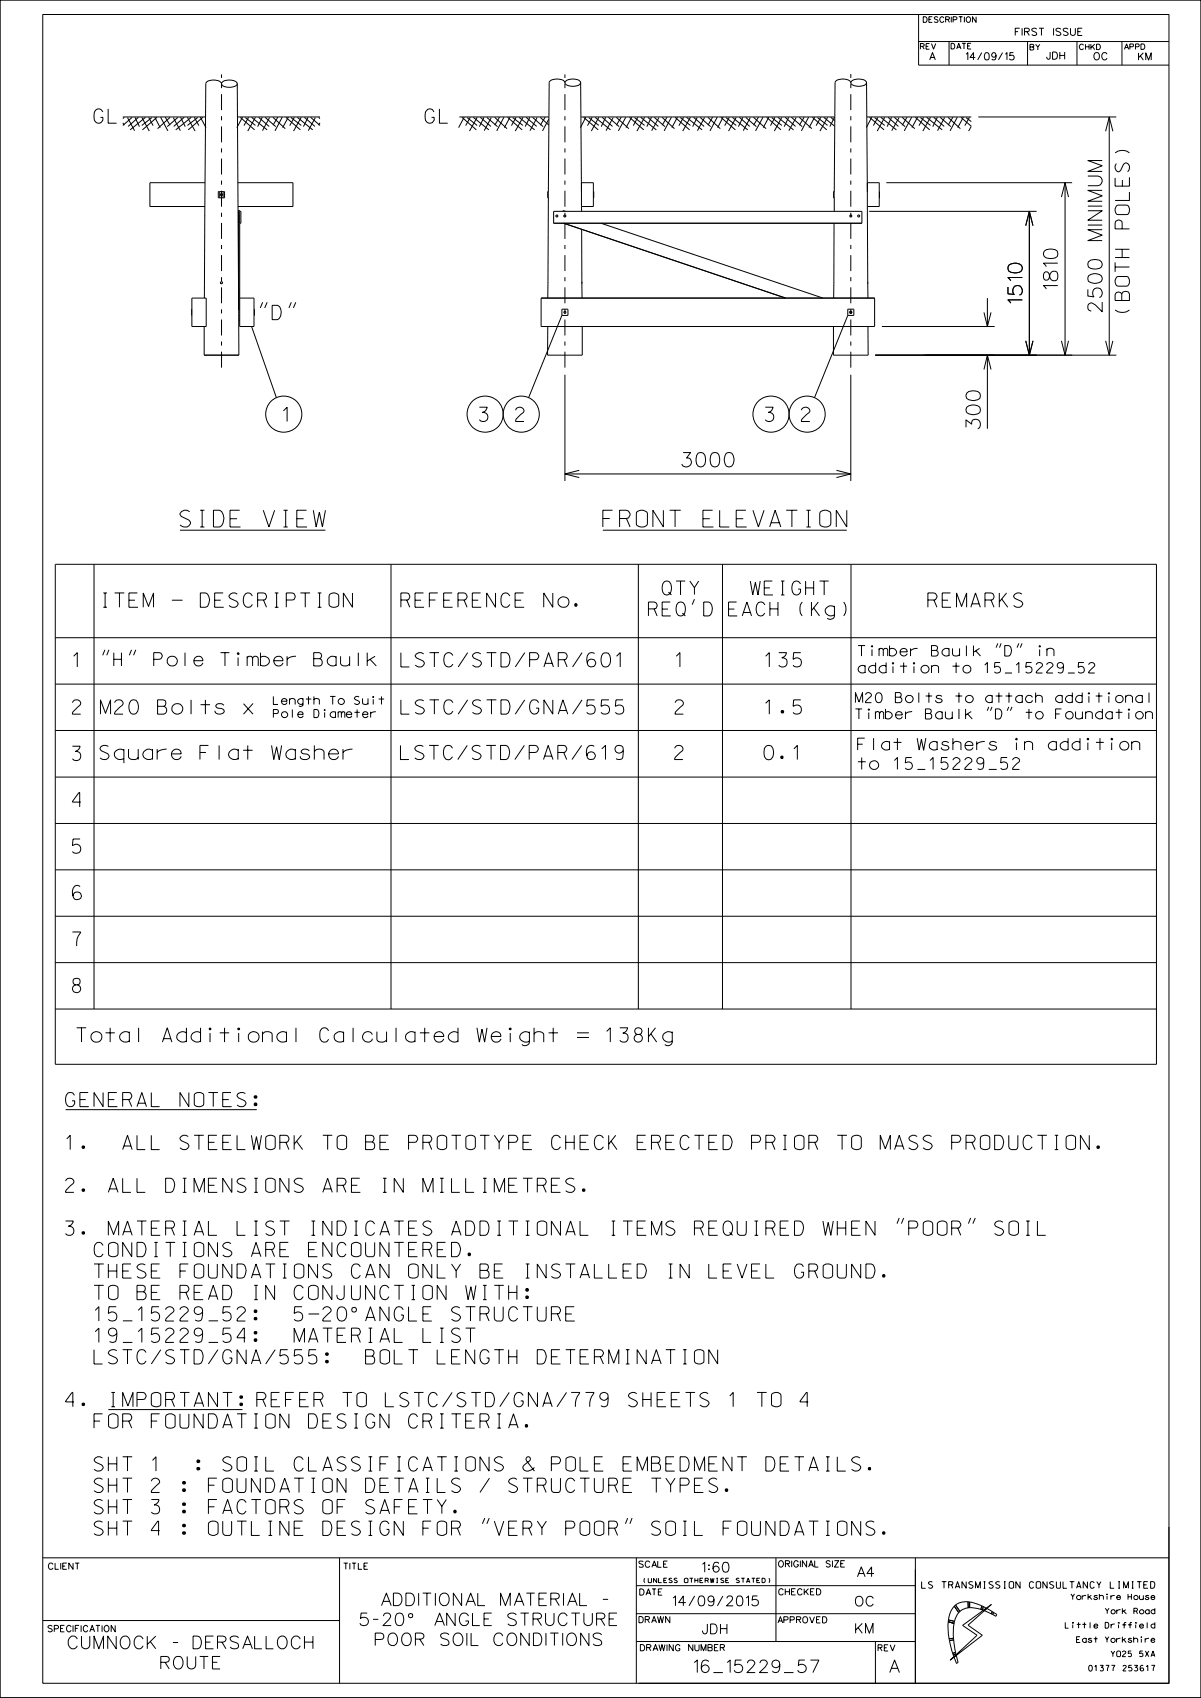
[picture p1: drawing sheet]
<svg xmlns="http://www.w3.org/2000/svg" width="210mm" height="297mm" viewBox="0 0 210 297" stroke-linecap="round" stroke-linejoin="round" font-family="sans-serif">
<g fill="none" stroke="#000" stroke-width=".17">
<path d="M0 0h210v296.9h-210zM7.5 2.5h196.9v291.9h-196.9zM38.7 14.6a1.77 1.77 0 0 0-2.1-.5l-.4 .2-.2 .3-.3 37.5M38.9 14.3a2.24 2.24 0 0 1 2.5 .2l.1 .1a1.69 1.69 0 0 1-1.9 .6l-.5-.1a.44 .44 0 0 1-.3-.3 .44 .44 0 0 1 .1-.5zM41.5 14.6l.3 47.5M98.8 14.5a1.6 1.6 0 0 0-1.9-.6l-.7 .2-.2 .4-.2 37.6M99 14.1a2.18 2.18 0 0 1 2.5 .2 .69 .69 0 0 1-.8 .7 1.69 1.69 0 0 1-1.9-.5zM101.5 14.5l.2 19M148.8 14.5a1.75 1.75 0 0 0-2.2-.6l-.4 .2-.2 .4-.1 19M149 14.1a2.19 2.19 0 0 1 2.5 .2 .69 .69 0 0 1-.8 .7 1.67 1.67 0 0 1-1.9-.5zM151.5 14.5l.2 19M160.6 7.3h43.8"/>
<path d="M160.6 2.5v8.9h43.8M160.9 8.1l.7-.1v-.3l-.7-.1v1M161.3 8.1l.3 .5M161.9 8.1h.4M162.5 7.6h-.6v1h.6M162.9 7.6l.3 1 .4-1M165.9 7.3v4.1M179.7 7.3v4.1M188.3 7.3v4.1M196.2 7.3v4.1M21.5 20.5h14.4M22.3 20.6l1.2 2.3"/>
<path d="M23.1 20.5l-1.6 1.4M23.6 20.5l.8 1.7M24.2 20.5l-1.8 1.6M24.8 20.5l1.3 2.4M25.4 20.5l-2.6 2.2M26 20.5l.8 1.5M26.6 20.6l-1.8 1.3M27.1 20.5l.9 1.8M27.4 20.5l-2.5 2.2M28.1 20.5l1.3 2.4M28.9 20.5l.8 1.4M29.7 20.5l-2.1 2"/>
<path d="M30.3 20.6l1.2 2.3M31.1 20.5l-1.9 1.7M31.6 20.5l.8 1.7M32.2 20.5l-1.8 1.6M32.8 20.5l1.3 2.4M33.4 20.5l-2.7 2.2M34 20.5l.8 1.5M34.6 20.6l-1.8 1.3M35 20.5l1 1.8M35.5 20.5l-2.6 2.2M35.8 37.7h.1M35.8 32h-9.6v4.1h9.6"/>
<path d="M38.2 33.5h1.1v1.1h-1.1zM38.4 33.5v1.1M38.6 33.9h.3v.3h-.3zM39 33.5v1.1M41.6 20.5h14.4M41.6 32h9.6v4.1h-9.6M41.6 38.9h.1M41.6 37.1h.1M41.6 37h.1M41.6 38.7h.1M41.6 37.6h.1M41.7 38v.4z"/>
<path d="M41.7 38h.1M41.7 37.6v.4zM41.7 38.8h.2M41.9 37h.2v2h-.2M42 20.5l2.5 2.2M42.4 20.5l-1 1.8M42.9 20.6l1.8 1.3M43.5 20.5l-.8 1.5M44 20.5l2.7 2.2M44.7 20.5l-1.4 2.4M45.2 20.5l1.9 1.6M45.9 20.5l-.9 1.7"/>
<path d="M46.4 20.5l1.8 1.7M47.1 20.6l-1.2 2.3M47.7 20.5l2.2 2M48.6 20.5l-.9 1.4M49.4 20.5l-1.3 2.4M50 20.5l2.5 2.2M50.4 20.5l-1 1.8M50.9 20.6l1.8 1.3M51.5 20.5l-.8 1.5M52 20.5l2.7 2.2M52.7 20.5l-1.4 2.4M53.2 20.5l1.9 1.6"/>
<path d="M53.9 20.5l-.8 1.7M54.3 20.5l1.7 1.4M55.1 20.6l-1.2 2.3M55.7 20.5l.3 .2M56 21.5l-.3 .4M80.3 20.5h15.7M80.8 20.5l2.5 2.2M81.2 20.5l-1 1.8M81.7 20.6l1.7 1.3M82.2 20.5l-.8 1.5M82.8 20.5l2.7 2.2M83.4 20.5l-1.3 2.4"/>
<path d="M84 20.5l1.8 1.6M84.6 20.5l-.8 1.7M85.1 20.5l1.9 1.7M85.9 20.6l-1.2 2.3M86.5 20.5l2.2 2M87.3 20.5l-.8 1.4M88.1 20.5l-1.2 2.4M88.8 20.5l2.5 2.2M89.2 20.5l-1 1.8M89.6 20.6l1.8 1.3M90.2 20.5l-.8 1.5M90.8 20.5l2.7 2.2"/>
<path d="M91.4 20.5l-1.3 2.4M92 20.5l1.8 1.6M92.6 20.5l-.8 1.7M93.1 20.5l1.9 1.7M93.9 20.6l-1.2 2.3M94.5 20.5l1.5 1.4M95.3 20.5l-.8 1.4M96 20.8l-1.1 2.1M96 33.5h-.2v1.1h.2M96.8 37h53.9v2h-53.9zM97.3 37.7h.2v.2h-.2zM98.4 37l.1-.2 .4 .2"/>
<path d="M98.6 39l38.8 13.1M98.6 37.7h.3v.2h-.3zM101.6 20.5h44.3M101.7 36.1v.9M101.7 32h2.1v4.1h-2.1zM102.1 20.5l2.5 2.2M102.4 20.5l-.9 1.8M102.9 20.6l1.8 1.3M103.5 20.5l-.8 1.5M103.8 33.5v1.1M104.1 20.5l2.7 2.2M104.7 20.5l-1.3 2.4"/>
<path d="M105.1 39l38.8 13.1M105.3 20.5l1.8 1.6M105.9 20.5l-.8 1.7M106.4 20.5l1.9 1.7M107.2 20.6l-1.2 2.3M107.8 20.5l2.2 2M108.6 20.5l-.8 1.4M109.4 20.5l-1.3 2.4M110.1 20.5l2.5 2.2M110.5 20.5l-1 1.8M110.9 20.6l1.8 1.3M111.5 20.5l-.8 1.5"/>
<path d="M112 20.5l2.8 2.2M112.7 20.5l-1.3 2.4M113.3 20.5l1.8 1.6M113.9 20.5l-.8 1.7M114.4 20.5l1.9 1.7M115.2 20.6l-1.3 2.3M115.8 20.5l2.1 2M116.6 20.5l-.8 1.4M117.4 20.5l-1.3 2.4M118 20.5l2.6 2.2M118.5 20.5l-1 1.8M119 20.6l1.7 1.3"/>
<path d="M119.5 20.5l-.8 1.5M120.1 20.5l2.7 2.2M120.7 20.5l-1.3 2.4M121.3 20.5l1.8 1.6M121.9 20.5l-.8 1.7M122.4 20.5l1.8 1.7M123.2 20.6l-1.2 2.3M123.8 20.5l2.1 2M124.6 20.5l-.8 1.4M125.4 20.5l-1.3 2.4M126 20.5l2.6 2.2M126.4 20.5l-.9 1.8"/>
<path d="M126.9 20.6l1.8 1.3M127.5 20.5l-.8 1.5M128.1 20.5l2.6 2.2M128.7 20.5l-1.3 2.4M129.3 20.5l1.8 1.6M129.9 20.5l-.8 1.7M130.4 20.5l1.9 1.7M131.2 20.6l-1.2 2.3M131.8 20.5l2.1 2M132.6 20.5l-.8 1.4M133.4 20.5l-1.3 2.4M134.1 20.5l2.5 2.2"/>
<path d="M134.4 20.5l-.9 1.8M134.9 20.6l1.8 1.3M135.5 20.5l-.8 1.5M136 20.5l2.7 2.2M136.7 20.5l-1.3 2.4M137.3 20.5l1.8 1.6M137.9 20.5l-.8 1.7M138.4 20.5l1.9 1.7M139.2 20.6l-1.3 2.3M139.8 20.5l2.2 2M140.6 20.5l-.8 1.4M141.4 20.5l-1.3 2.4"/>
<path d="M142.1 20.5l2.5 2.2M142.5 20.5l-1 1.8M142.9 20.6l1.8 1.3M143.5 20.5l-.8 1.5M144 20.5l1.9 1.5M144.7 20.5l-1.3 2.4M145.3 20.5l.6 .6M145.8 39v13.1M145.8 33.5v1.1M145.9 34.6v2.4M145.9 20.5l-.8 1.7M145.9 33.5h-.1v1.1h.1"/>
<path d="M151.6 20.5h18.2M151.7 32h2v4.1h-2zM151.7 36.1v13.2M152 37h29.3M152 20.5l2.6 2.2M152.4 20.5l-.9 1.8M152.9 20.6l1.8 1.3M153.5 20.5l-.8 1.5M153.7 33.5v1.1M154 20.5l2.7 2.2M154.7 20.5l-1.3 2.4M155 32h32.5"/>
<path d="M155.3 20.5l1.8 1.6M155.9 20.5l-.8 1.7M156.4 20.5l1.9 1.7M157.2 20.6l-1.3 2.3M157.8 20.5l2.1 2M158.6 20.5l-.8 1.4M159.4 20.5l-1.3 2.4M160.1 20.5l2.5 2.2M160.4 20.5l-.9 1.8M160.9 20.6l1.8 1.3M161.5 20.5l-.8 1.5M162 20.5l2.7 2.2"/>
<path d="M162.7 20.5l-1.3 2.4M163.3 20.5l1.8 1.6M163.9 20.5l-.8 1.7M164.4 20.5l1.9 1.7M165.2 20.6l-1.3 2.3M165.8 20.5l2.1 2M166.6 20.5l-.8 1.4M167.4 20.5l-1.3 2.4M168 20.5l1.8 1.6M168.5 20.5l-1 1.8M168.9 20.6l.9 .7M169.5 20.5l-.8 1.5"/>
<path d="M169.8 22.1l-.4 .8M171.1 20.5h24.1M179.4 39.5l.6-2.5 .6 2.5M180 37v25.1M185.6 34.5l.6-2.5 .6 2.5M186.2 32v30.1M193.3 23l.7-2.5 .6 2.5M194 20.5v41.6M33.5 54.1h.1M33.5 55.2h.1M33.5 52.1h2.6v5h-2.6zM35.7 57.1v5"/>
<path d="M41.7 52.3h.1M41.7 54.5h.1M41.7 56h.2M41.9 52.1h2.5v5h-2.5v-20.3h-.2v17.3v-.1M44 57.1l4.3 12.5M44.4 54.1v1.1M45.9 52.9l-.4 1M46.7 52.9l-.4 1M50.9 52.9l-.4 1M51.7 52.9l-.4 1M94.6 52.1h58.3v5h-58.3zM95.8 57.1l-.1 5h6.1v-5"/>
<path d="M95.8 49.3h.1M95.8 49.4h.1M98.2 54.1h1.1v1.1h-1.1zM98.2 55.2l-5.8 14.4M98.6 54.5h.3v.3h-.3zM101.7 40.1v9.2M101.7 49.3v.3M101.7 49.6l.1 2.5M101.8 49.3h.1M145.7 57.1v5h6.1v-5M145.8 49.3h.1M145.8 49.4h.1"/>
<path d="M148.2 54.1h1.1v1.1h-1.1zM148.2 55.2l-5.8 14.4M148.6 54.5h.3v.3h-.3zM151.7 49.3v.3M151.7 49.6l.1 2.5M151.7 49.3h.1M154.2 57.1h19.7M172 54.6l.6 2.5 .7-2.5M172.6 52.1v5M179.4 59.6l.6 2.5 .6-2.5M185.6 59.6l.6 2.5 .6-2.5M193.3 59.6l.7 2.5 .6-2.5"/>
<path d="M35.7 62.1h6.1M98.8 65.5v18.6M148.8 65.5v18.6M153 62.1h42.2M172 64.6l.6-2.5 .7 2.5M172.6 62.1v12.9M9.7 98.7h192.5v87.5h-192.5zM16.4 98.7v77.8M31.5 92.7h25.4M68.4 98.7v77.8M98.8 82.9h50M101.3 82.3l-2.5 .6 2.5 .6"/>
<path d="M105.4 92.7h42.7M111.6 98.7v77.8M126.3 98.7v77.8M146.3 82.3l2.5 .6-2.5 .6M148.8 98.7v77.8M9.7 111.5h192.5M9.7 119.7h192.5M18.3 113.7l-.3 .9M19.1 113.7l-.4 .9M23 113.7l-.4 .9M23.7 113.7l-.3 .9M121.4 104.8l-.4 1"/>
<path d="M174.5 112.5l-.3 .8M175 112.5l-.2 .8M178.2 112.5l-.4 .8M178.7 112.5l-.3 .8M9.7 127.8h192.5M9.7 135.9h192.5M172.9 123.6l-.3 .7M173.5 123.6l-.3 .7M176.4 123.6l-.3 .7M177 123.6l-.3 .7M9.7 144h192.5M9.7 152.1h192.5"/>
<path d="M14 155.1a.72 .72 0 0 0-.9-.1 1.81 1.81 0 0 0 0 2.3h.8a.72 .72 0 0 0-.1-1.3 .72 .72 0 0 0-1 .7M9.7 160.3h192.5M9.7 168.4h192.5M9.7 176.5h192.5M11.5 194.1h33.4M157.2 213l-.4 1M158 213l-.4 1M169.7 213l-.4 1M170.5 213l-.4 1M16.7 229.2l.6-.6v2.5M20.3 228.6h-1.3l-.1 1.1 .6-.2a.82 .82 0 0 1 .9 1.1 .82 .82 0 0 1-1.5 .1M21.5 231h1.6"/>
<path d="M24.2 229.2l.6-.6v2.5M27.8 228.6h-1.2l-.1 1.1 .5-.2a.81 .81 0 0 1 .9 1.1 .81 .81 0 0 1-1.4 .1M29 229.1a.7 .7 0 0 1 .8-.5 .7 .7 0 0 1 .5 .9l-1.3 1.1v.5h1.4M31.5 229.1a.7 .7 0 0 1 .8-.5 .7 .7 0 0 1 .5 .9l-1.3 1.1v.5h1.4M35.4 229.5a.78 .78 0 0 1-.8 .4 .78 .78 0 0 1-.7-.6 .75 .75 0 0 1 .7-.8 .75 .75 0 0 1 .8 .7l-.1 1.4a.7 .7 0 0 1-1.2 .3M36.5 231h1.6M40.3 228.6h-1.2l-.2 1.1 .5-.2a.82 .82 0 0 1 1 1.1 .82 .82 0 0 1-1.5 .1M41.5 229.1a.7 .7 0 0 1 .8-.5 .7 .7 0 0 1 .5 .9l-1.2 1.1-.1 .5h1.4M44.4 233l.4-.1 .1 .3-.3 .1zM44.4 230.5l.4-.1 .1 .3-.3 .2zM44.6 234.2h.2l.1 .1-.1 .3h-.2l-.2-.1zM44.6 229.1h.2l.1 .2-.1 .3-.4-.1z"/>
<path d="M44.6 234.3h.1l.1 .2h-.2zM44.6 233h.2v.2zM44.6 230.6h.1l.1 .1zM44.6 229.3h.2v.1h-.2zM52.8 228.6h-1.3l-.1 1.1 .6-.2a.82 .82 0 0 1 .9 1.1 .82 .82 0 0 1-1.5 .1M53.9 229.8h1.9M55.3 236.1h-1.3l-.1 1.1 .5-.2a.82 .82 0 0 1 1 1.1 .82 .82 0 0 1-1.5 .2M56.4 229.1a.7 .7 0 0 1 .9-.5 .7 .7 0 0 1 .5 .9l-1.2 1.1-.2 .5h1.5M59.3 228.7a.87 .87 0 0 1 1.2 .4 1.83 1.83 0 0 1-.3 1.9l-.5 .1a1.08 1.08 0 0 1-.8-1.5l.1-.5zM63.9 231.1l.9-2.5 .8 2.5M64.1 230.4h1.3M68 228.6v2.5l-1.6-2.5v2.5"/>
<path d="M70.5 229.1l-.3-.4-.5-.1a1.18 1.18 0 0 0-.8 1.4l.1 .6 .4 .4 .3 .1 .5-.1 .3-.5v-.5h-.4M71.4 228.6v2.5h1.5M73.9 229.8h1.1M75.4 228.6h-1.5v2.5h1.6M80.4 228.8a.86 .86 0 0 0-1.4 .4l.1 .3 1.2 .5 .2 .3a.85 .85 0 0 1-.6 .8 .85 .85 0 0 1-.9-.4M81.4 228.6h1.7M82.3 228.6v2.5M83.9 229.8h1.1M85 229.8l.3-.1 .2-.4-.2-.6-1.4-.1v2.5M85 229.8l.5 1.3M86.4 228.6v1.9l.1 .4 .4 .2h.8l.2-.2 .1-.4v-1.9M90.5 229.1l-.3-.4-.5-.1a1.18 1.18 0 0 0-.8 1.4l.1 .6 .4 .4 .5 .1 .3-.1 .3-.4"/>
<path d="M91.4 228.6h1.7M92.3 228.6v2.5M93.9 228.6v1.9l.1 .4 .3 .2h.9l.2-.2 .1-.4v-1.9M96.4 229.8h1.1M97.5 229.8l.3-.1 .2-.4-.2-.6-1.4-.1v2.5M97.5 229.8l.5 1.3M98.9 229.8h1.1M100.4 228.6h-1.5v2.5h1.6M18.9 246.6h23.5M26.7 255.4l.6-.6v2.5M7.5 272.5h196.9M59.4 272.5v21.9"/>
<path d="M84.8 265.5l-.5 1M85.5 265.5l-.4 1M109.7 265.5l-.3 1M110.5 265.5l-.4 1M111.3 277.4h48.8M111.3 272.5v21.9M135.7 272.5v14.6M160.1 272.5v21.9M204.4 267.1v27.3h-92.7M7.5 283.5h51.9M111.3 282.3h48.8M111.3 287.1h48.8"/>
<path d="M153.1 287.1v7.3M165.8 283.7h.1M165.8 283.7l1 .2M165.8 283.7v1.4l.1 1.5M165.8 283.4h.1M165.8 283.3v.4M165.8 283.3l1.1 .3M165.9 286.6l.1 .3M166 287h.1M166 286.9l.6 2.3M166.6 289.2l.1 .3M166.6 289.2h.1"/>
<path d="M166.7 289.5h.1M166.7 286.6h-.8M166.7 286.6l.1 .2M166.7 286.5h.1M166.7 286.8v.1M166.8 286.8l.3 2.2M166.8 286.8l-.8 .1M166.8 283.9h.1M166.8 283.9l-.1 1.1v1.6M166.9 280.9h.1M166.9 280.9a3.9 3.9 0 0 0-1.1 2.4M166.9 280.9l.7 1.2"/>
<path d="M166.9 283.6h.1M166.9 283.6l-.1 .3M167.1 289h.1M167.1 280.7l-.2 .2M167.1 289v.3M167.1 280.7l.8 1.2M167.1 289l-.5 .2M167.1 280.7h.1M167.1 289.3h.1M167.1 289.3l.1 .2-.4 .3-.1-.3M167.1 289.3l-.4 .2M167.3 291h.1"/>
<path d="M167.5 290.8l-.3-1.2-.4 .3 .5 1.1M167.5 290.8l-.2 .2M167.5 290.7v.1M167.6 282.1h.1M167.6 282.1l-.4 .7-.3 .8M167.8 281.9h.1M167.9 281.9l-.3 .2M168.3 284.3l5.1-3.7-4.1 3.7 2.5 1.7-5.6 4.4 4.7-4.4zM169.3 280.2h.1M169.3 280.2a3.1 3.1 0 0 0-2.2 .5M169.3 280.2h.2M169.3 280.2v1"/>
<path d="M169.3 281.2a2.39 2.39 0 0 0-1.4 .7M169.3 281.2h.1M169.5 280.2l2.2 .7M169.5 280.2v1M169.5 281.2h.1M169.6 281.2h-.3M169.6 281.2l1.9 .3M171.5 281.5l.3 .1M171.5 281.5h.1M171.7 280.9l.2 .1M171.7 280.9l-.2 .6M171.7 280.9h.1"/>
<path d="M171.9 281h.1M171.9 281l-.1 .6M171.9 281l.6 .3-.6 .4-.1-.1M173.4 282.3l.2 .1M173.4 282.3h.1M173.5 281.9l.2 .1M173.5 281.9l-.1 .4M173.5 281.9l-.9-.6-.5 .4 1.3 .6M173.5 281.9h.1M173.6 282.4h.1M173.7 282l.6 .4M173.7 282l-.1 .4"/>
<path d="M173.7 282h.1M174.1 282.7h.1M174.3 282.4h.1M174.3 282.4l-.2 .3-.5-.3"/>
<circle cx="148.8" cy="37.8" r=".18"/>
<circle cx="150.1" cy="37.8" r=".18"/>
<circle cx="38.7" cy="49.5" r=".18"/>
<circle cx="49.6" cy="72.4" r="3.2"/>
<circle cx="84.8" cy="72.4" r="3.2"/>
<circle cx="91.1" cy="72.4" r="3.2"/>
<circle cx="134.8" cy="72.4" r="3.2"/>
<circle cx="141.1" cy="72.4" r="3.2"/>
<circle cx="61.9" cy="229.1" r=".43"/>
</g>
<path d="M38.7 64.3v-51.3M98.8 64.3v-51.3M148.8 64.3v-51.4" fill="none" stroke="#000" stroke-width=".17" stroke-dasharray="2.8 1.1 .7 1.1" stroke-linecap="butt"/>
<g fill="#000">
<path d="M111.2 282.2h.1v.1h-.1z" fill-rule="evenodd"/>
<path d="M171.5 281.5h.1v.1h-.1z" fill-rule="evenodd"/>
<path d="M173.3 282.2l.2 .1-.1 .1z" fill-rule="evenodd"/>
</g>
<g font-size="2.9">
<text x="31.5" y="92.2">SIDE VIEW</text>
<text x="105.4" y="92.2">FRONT ELEVATION</text>
</g>
<g font-size="2.5">
<text x="16.4" y="21.6">GL</text>
<text x="74.3" y="21.6">GL</text>
<text x="192.7" y="30" transform="rotate(-90 192.7 30)">M</text>
<text x="192.7" y="32.5" transform="rotate(-90 192.7 32.5)">U</text>
<text x="192.7" y="39.4" transform="rotate(-90 192.7 39.4)">I</text>
<text x="192.7" y="36" transform="rotate(-90 192.7 36)">I</text>
<text x="197.5" y="40.1" transform="rotate(-90 197.5 40.1)">POLES)</text>
<text x="192.7" y="42.1" transform="rotate(-90 192.7 42.1)">M</text>
<text x="178.7" y="53" transform="rotate(-90 178.7 53)">1510</text>
<text x="185" y="50.5" transform="rotate(-90 185 50.5)">1810</text>
<text x="45.1" y="55.9">&quot;D&quot;</text>
<text x="192.7" y="54.5" transform="rotate(-90 192.7 54.5)">2500</text>
<text x="197.5" y="55" transform="rotate(-90 197.5 55)">(BOTH</text>
<text x="49.4" y="73.7">1</text>
<text x="83.8" y="73.7">3</text>
<text x="90.2" y="73.7">2</text>
<text x="133.8" y="73.7">3</text>
<text x="140.1" y="73.7">2</text>
<text x="171.4" y="75" transform="rotate(-90 171.4 75)">300</text>
<text x="119.2" y="81.7">3000</text>
<text x="17.6" y="106.2">ITEM - DESCRIPTION</text>
<text x="70.1" y="106.2">REFERENCE No.</text>
<text x="162.2" y="106.2">REMARKS</text>
<text x="12.7" y="116.7">1</text>
<text x="70.1" y="116.7">LSTC/STD/PAR/601</text>
<text x="118" y="116.7">1</text>
<text x="133.7" y="116.7">135</text>
<text x="12.7" y="124.9">2</text>
<text x="17.6" y="124.9">M20 Bolts x</text>
<text x="70.1" y="124.9">LSTC/STD/GNA/555</text>
<text x="118" y="124.9">2</text>
<text x="133.7" y="124.9">1.5</text>
<text x="12.7" y="133">3</text>
<text x="17.5" y="132.9">Square Flat Washer</text>
<text x="70" y="132.9">LSTC/STD/PAR/619</text>
<text x="118" y="132.9">2</text>
<text x="133.6" y="132.9">0.1</text>
<text x="12.7" y="141.1">4</text>
<text x="12.7" y="149.3">5</text>
<text x="12.7" y="165.5">7</text>
<text x="12.7" y="173.6">8</text>
<text x="13.4" y="182.3">Total Additional Calculated Weight = 138Kg</text>
<text x="11.5" y="193.6">GENERAL NOTES:</text>
<text x="11.5" y="201.1">1.</text>
<text x="16.9" y="201.1">ALL STEELWORK TO BE PROTOTYPE CHECK ERECTED PRIOR TO MASS PRODUCTION.</text>
<text x="11.5" y="208.6">2. ALL DIMENSIONS ARE IN MILLIMETRES.</text>
<text x="11.5" y="216.1">3. MATERIAL LIST INDICATES ADDITIONAL ITEMS REQUIRED WHEN &quot;POOR&quot; SOIL</text>
<text x="13.6" y="219.8">CONDITIONS ARE ENCOUNTERED.</text>
<text x="13.6" y="223.6">THESE FOUNDATIONS CAN ONLY BE INSTALLED IN LEVEL GROUND.</text>
<text x="13.7" y="227.3">TO BE READ IN CONJUNCTION WITH:</text>
<text x="13.7" y="238.6">LSTC/STD/GNA/555:</text>
<text x="14" y="234.8">19_15229_54:</text>
<text x="45.8" y="234.8">MATERIAL LIST</text>
<text x="57" y="238.6">BOLT LENGTH DETERMINATION</text>
<text x="11.5" y="246.1">4.</text>
<text x="13.7" y="249.8">FOR FOUNDATION DESIGN CRITERIA.</text>
<text x="19" y="246.1">IMPORTANT:REFER TO LSTC/STD/GNA/779 SHEETS 1 TO 4</text>
<text x="13.8" y="257.3">SHT 1</text>
<text x="28.5" y="257.3">: SOIL CLASSIFICATIONS &amp; POLE EMBEDMENT DETAILS.</text>
<text x="13.8" y="261.1">SHT 2 : FOUNDATION DETAILS / STRUCTURE TYPES.</text>
<text x="13.8" y="268.6">SHT 4 : OUTLINE DESIGN FOR &quot;VERY POOR&quot; SOIL FOUNDATIONS.</text>
<text x="13.9" y="264.8">SHT 3 : FACTORS OF SAFETY.</text>
</g>
<g font-size="2.4">
<text x="113.4" y="107.7">REQ'D</text>
<text x="115.8" y="104.1">QTY</text>
<text x="127.4" y="107.7">EACH (Kg)</text>
<text x="131.2" y="104.1">WEIGHT</text>
</g>
<text font-size="2.3" x="17.6" y="116.5">&quot;H&quot; Pole Timber Baulk</text>
<g font-size="2.2">
<text x="65.4" y="280.8">ADDITIONAL MATERIAL -</text>
<text x="62.9" y="284.3">5-20° ANGLE STRUCTURE</text>
<text x="65.6" y="287.8">POOR SOIL CONDITIONS</text>
<text x="11.9" y="288.4">CUMNOCK - DERSALLOCH</text>
<text x="28.1" y="291.9">ROUTE</text>
<text x="121.4" y="292.6">16_15229_57</text>
<text x="155.6" y="292.6">A</text>
</g>
<g font-size="2.1">
<text x="150" y="131.2">Flat Washers in addition</text>
<text x="150" y="134.6">to 15_15229_52</text>
</g>
<g font-size="1.8">
<text x="150" y="117.7">addition to 15_15229_52</text>
<text x="150" y="114.7">Timber Baulk &quot;D&quot; in</text>
</g>
<g font-size="1.7">
<text x="149.6" y="125.7">Timber Baulk &quot;D&quot; to Foundation</text>
<text x="149.6" y="122.9">M20 Bolts to attach additional</text>
<text x="122.8" y="275">1:60</text>
<text x="149.9" y="275.8">A4</text>
<text x="117.7" y="280.9">14/09/2015</text>
<text x="149.6" y="280.9">OC</text>
<text x="122.8" y="285.8">JDH</text>
<text x="149.6" y="285.7">KM</text>
</g>
<g font-size="1.4">
<text x="47.8" y="125.5">Pole Diameter</text>
<text x="47.8" y="123.2">Length To Suit</text>
</g>
<g font-size="1.3">
<text x="162.6" y="10.5">A</text>
<text x="168.9" y="10.5">14/09/15</text>
<text x="177.5" y="6.2">FIRST ISSUE</text>
<text x="183" y="10.4">JDH</text>
<text x="191.3" y="10.5">OC</text>
<text x="199.1" y="10.5">KM</text>
</g>
<text font-size="1.2" x="161.2" y="277.8">LS TRANSMISSION CONSULTANCY LIMITED</text>
<g font-size="1.1">
<text x="8.5" y="274.5">CLIENT</text>
<text x="60.1" y="274.5">TITLE</text>
<text x="111.7" y="274.1">SCALE</text>
<text x="136.1" y="274.1">ORIGINAL SIZE</text>
<text x="111.9" y="279">DATE</text>
<text x="136.2" y="279">CHECKED</text>
<text x="8.4" y="285.4">SPECIFICATION</text>
<text x="111.7" y="283.9">DRAWN</text>
<text x="136" y="283.9">APPROVED</text>
<text x="112" y="288.8">DRAWING NUMBER</text>
<text x="153.5" y="288.8">REV</text>
</g>
<g font-size="1">
<text x="161.4" y="3.9">DESCRIPTION</text>
<text x="166.3" y="8.6">DATE</text>
<text x="180.1" y="8.7">BY</text>
<text x="188.8" y="8.7">CHKD</text>
<text x="196.6" y="8.7">APPD</text>
<text x="187.2" y="279.8">Yorkshire House</text>
<text x="186.3" y="284.8">Little Driffield</text>
<text x="188.2" y="287.3">East Yorkshire</text>
<text x="193.3" y="282.3">York Road</text>
<text x="190.3" y="292.3">01377 253617</text>
<text x="194.3" y="289.8">YO25 5XA</text>
</g>
<text font-size=".8" x="112.4" y="276.8">(UNLESS OTHERWISE STATED)</text>
</svg>
